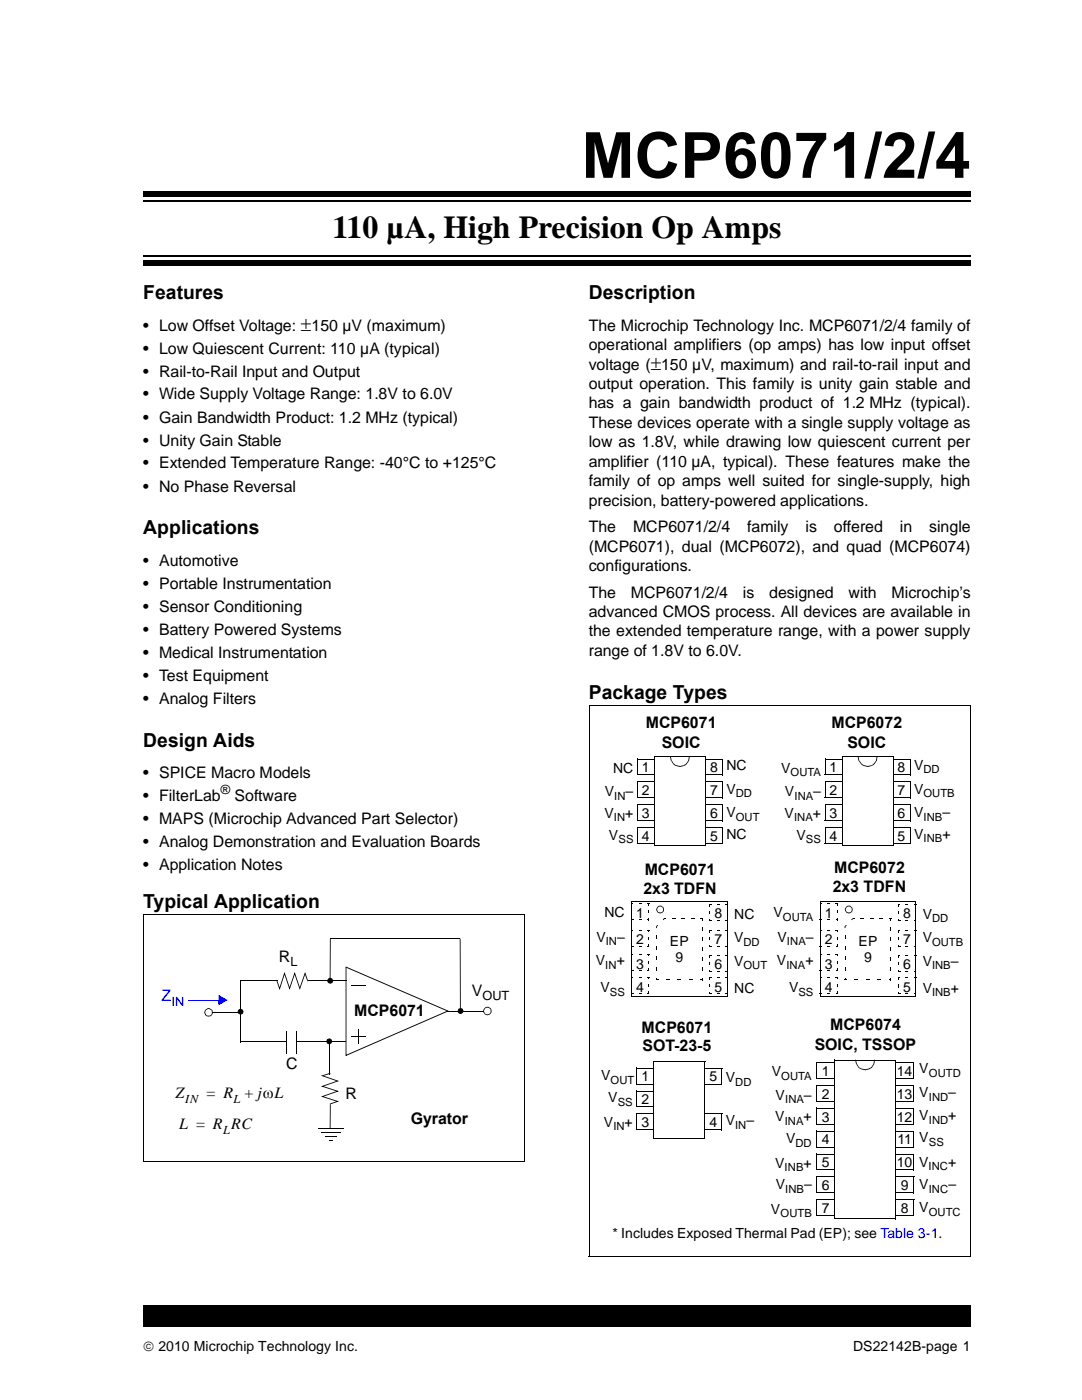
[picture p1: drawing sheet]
<svg xmlns="http://www.w3.org/2000/svg" width="216mm" height="279mm" viewBox="0 0 216 279" stroke-linecap="round" stroke-linejoin="round" font-family="sans-serif">
<path d="M28.6 260.6h165.1v4.3h-165.1z" fill="#000"/>
<path d="M31.7 16.8h36.6v19.5h-36.6z" fill="#fff"/>
<g fill="none" stroke="#000" stroke-width=".2">
<path d="M48 195.8h7.4M48 195.6v12.3M61.4 195.8h7.7M65.9 187.4h25.9M70.1 196.7h2.8M42.4 202h5.6M48 207.9h9.2M57.2 205.8v4.5M59.1 205.8v4.5M59.1 207.9h9.9M70.1 206.9h2.8M71.5 205.5v2.8"/>
<path d="M89.3 201.8h7.2"/>
</g>
<g fill="#000">
<path d="M55.2 195.8h.2zM56.8 194l1.1 3.3-.2-.1 1.1-3.2 1.1 3.2-.1 .3-1.1-3.2 .2-.1-1.1 3.3-1.1-3.2 .2-.1-1.1 3.4-.6-1.8h.2l.5 1.5h-.2zM60.9 194l.1 .3-1.1 3-.2-.1zM60.8 194.3l.2-.1 .5 1.5-.2 .1zM61.3 195.8h.2zM65.4 195.3l.4-.2 .5 .2 .2 .4-.2 .1-.1-.4-.4-.1-.4 .5 .2 .3h.3l.4-.1-.1 .1 .1-.4 .2 .1-.2 .3-.4 .2-.5-.2-.1-.3zM66.3 195.7l.2 .1zM69 193h.1v17.7l-.1-.2 20.3-8.8 .3 .1-20.6 8.9zM41 201.5a.82 .82 0 0 1 .9-.2 .82 .82 0 0 1 .6 .7l-.2 .1-.2-.5-.5-.2-.5 .2-.2 .5 .2 .4 .3 .2h.5l.4-.4v-.3l.2 .1a.84 .84 0 0 1-1.2 .7 .84 .84 0 0 1-.3-1.3zM42.3 202l.2 .1zM47.9 207.9l.2 .1zM47.6 201.5l.4-.2 .4 .2 .2 .4h-.2l-.4-.4-.4 .4 .1 .3 .3 .1 .3-.1 .1-.3h.2l-.2 .5-.4 .1-.4-.2-.2-.4z"/>
<path d="M48.4 201.9h.2zM64.3 214.6l1.5-.5 .1 .2-1.6 .5zM65.8 214.1l.2 .2zM65.2 207.4l.5-.2 .4 .2 .2 .4-.2 .1-.1-.4-.3-.1-.3 .1-.1 .4 .1 .3 .3 .1 .4-.5 .2 .1-.2 .3-.4 .2-.4-.1-.2-.4zM66.1 207.8l.2 .1zM64 214.7l.3-.1 3.1 1.1v.1zM69 192.9l20.4 8.8-.1 .2-20.3-8.8zM91.5 201.3l.4-.1 .4 .2 .2 .3-.2 .1-.1-.3-.3-.1h-.3l-.1 .4 .1 .3 .3 .1 .3-.1 .1-.4 .2 .1-.2 .4-.4 .2-.5-.2-.1-.4zM92.3 201.7l.2 .1zM96.7 201.2a.8 .8 0 0 1 .9-.2 .8 .8 0 0 1 .5 .8h-.2l-.2-.5-.5-.2-.4 .2-.2 .5 .2 .4 .5 .3 .4-.3 .2-.4h.2a.83 .83 0 0 1-1.2 .7 .83 .83 0 0 1-.2-1.3zM97.9 201.8h.2zM65.8 220.2l.1 .2z"/>
<path d="M64 216.8l3.4-1.1h.2l-3.3 1.2v-.2l3.3 1.1-3.3 1.1v-.1l3.3 1-1.7 .6v-.2l1.5-.5v.2l-3.4-1.1 3.4-1.1v.2z"/>
</g>
<path d="M65.9 187.4v7.8M91.8 187.3v14.2" fill="none" stroke="#000" stroke-width=".21"/>
<g fill="#000">
<path d="M65.5 195.4l.4-.2 .4 .2 .1 .3-.1 .4-.4 .1-.4-.1-.1-.4z" fill-rule="evenodd"/>
<path d="M47.7 201.6l.3-.2 .3 .2 .2 .3-.2 .4-.3 .1-.3-.1-.2-.4z" fill-rule="evenodd"/>
<path d="M65.3 207.4l.4-.1 .3 .1 .2 .4-.2 .4-.3 .1-.4-.1-.1-.4z" fill-rule="evenodd"/>
<path d="M91.5 201.4l.4-.1 .3 .1 .2 .4-.2 .3-.3 .2-.4-.2-.1-.3z" fill-rule="evenodd"/>
</g>
<path d="M63.5 225.3h5l-2.2 2.2h-.6z" fill="#fff"/>
<g fill="#fff">
<path d="M63.5 225.3l2.2 2.3h.6l2.3-2.4-2.3 2.4h-.6z"/>
<path d="M63.4 225.2l5.1 .1z"/>
</g>
<path d="M63.4 225.2l.1 .2zM64.2 225.9l.1 .2zM65.7 227.5h.7v.1h-.7z" fill="#000"/>
<path d="M65.7 207.3v7.1M63.5 225.3h5.2M64.3 226h3.6M64.9 226.8h2.2" fill="none" stroke="#000" stroke-width=".2"/>
<path d="M65.9 220.4v4.8" fill="none" stroke="#000" stroke-width=".21"/>
<g fill="#00f">
<path d="M43.6 198.6l1.9 1-1.9 1 .1-.4 1.3-.8 .2 .3-1.5-.7 .2-.3v.9h-.3z"/>
<path d="M43.6 199.6h.3v.7h-.3z"/>
</g>
<path d="M43.8 198.8l1.3 .8-1.3 .7z" fill="#00f"/>
<path d="M37.5 199.6h6.1" fill="none" stroke="#00f" stroke-width=".2"/>
<g fill="none" stroke="#000" stroke-width=".2">
<path d="M117.6 140.8v110M117.6 140.9h76.1M127.1 154.7h3.5M127.1 159.2h3.5M127.2 151.4v3.3M127.2 156v3.2M127.2 151.5h3.5M127.2 156.1h3.5M130.6 151h10.2M130.6 150.9v17.9M140.7 154.7h3.5M140.7 159.2h3.5"/>
<path d="M140.8 151.5h3.5M140.8 156.1h3.5M140.8 151v17.8M144.2 151.5v3.2M144.2 156.1v3.2M164.5 154.7h3.6M164.5 159.2h3.6M164.6 151.5h3.5M164.6 156.1h3.5M164.6 151.4v3.3M164.6 156v3.2M168.1 151h10.2"/>
<path d="M168.1 150.9v17.9M178.1 154.7h3.6M178.1 159.2h3.6M178.2 151.5h3.5M178.2 156.1h3.5M178.2 151v17.8M181.7 151.5v3.2M181.7 156.1v3.2M193.6 140.9v109.9M126 179.8v19.1M126 179.9h19.2M127.1 163.8h3.5"/>
<path d="M127.1 168.4h3.5M127.2 160.5v3.3M127.2 165.1v3.3M127.2 160.6h3.5M127.2 165.2h3.5M130.5 168.8h10.3M140.7 163.8h3.5M140.7 168.4h3.5M140.8 160.6h3.5M140.8 165.2h3.5M144.2 160.6v3.3M144.2 165.2v3.3"/>
<path d="M145.1 179.9v19.1M163.7 179.8v19.1M163.7 179.9h19.1M164.5 163.8h3.6M164.5 168.4h3.6M164.6 160.6h3.5M164.6 165.2h3.5M164.6 160.5v3.3M164.6 165.1v3.3M168 168.8h10.2M178.1 163.8h3.6M178.1 168.4h3.6"/>
<path d="M178.2 160.6h3.5M178.2 165.2h3.5M181.7 160.6v3.3M181.7 165.2v3.3M182.7 179.9v19.1M28.7 182.5h76.1M28.7 182.4v49.5M104.7 182.5v49.5M125.9 198.9h19.2M163.6 198.9h19.1M127 216.3h3.5M127 213.2h3.6"/>
<path d="M127 217.7h3.6M127 213.1v3.2M127 217.6v3.3M130.5 211.8h10.2M130.5 211.7v15.5M140.5 216.3h3.6M140.6 211.8v15.5M140.6 213.2h3.5M144.1 213.2v3.2M162.8 215.2h3.8M162.8 219.8h3.8M162.9 212h3.8"/>
<path d="M162.9 211.9v3.3M162.9 216.5v3.3M162.9 216.6h3.8M166.6 211.5v31.8M166.6 211.6h12.1M178.6 215.2h3.8M178.6 219.8h3.8M178.6 211.6v31.7M178.7 211.9v3.3M178.7 216.5v3.3M178.7 212h3.8M178.7 216.6h3.8"/>
<path d="M182.4 212v3.3M182.4 216.6v3.3M28.6 231.9h76.1M127 220.9h3.5M127 225.5h3.5M127 222.3h3.6M127 222.2v3.3M130.4 227.2h10.2M140.5 225.5h3.6M140.6 222.3h3.5M144.1 222.3v3.3M162.8 224.3h3.8"/>
<path d="M162.8 228.9h3.8M162.8 233.5h3.8M162.8 238.1h3.8M162.9 221.1v3.2M162.9 225.7v3.2M162.9 230.2v3.3M162.9 234.8v3.3M162.9 239.4v3.2M162.9 221.2h3.8M162.9 225.7h3.8M162.9 230.3h3.8M162.9 234.9h3.8"/>
<path d="M162.9 239.5h3.8M178.6 224.3h3.8M178.6 228.9h3.8M178.6 233.5h3.8M178.6 238.1h3.8M178.7 221.1v3.2M178.7 225.7v3.2M178.7 230.2v3.3M178.7 221.2h3.8M178.7 225.7h3.8M178.7 230.3h3.8M178.7 234.8v3.3"/>
<path d="M178.7 239.4v3.2M178.7 234.9h3.8M178.7 239.5h3.8M182.4 221.2v3.2M182.4 225.7v3.3M182.4 230.3v3.3M182.4 234.9v3.2M182.4 239.5v3.2M117.5 250.8h76.1M162.8 242.6h3.8M166.5 243.3h12.1M178.6 242.6h3.8"/>
</g>
<g fill="#000">
<path d="M133.7 151h.2zM133.7 151.1l.2-.1 .1 .8h-.1zM133.9 151.8l.1-.1 .4 .6-.1 .1zM135.7 152.9l.1 .1zM134.3 152.4l.1-.1 .6 .5 .7 .1v.1a1.73 1.73 0 0 1-1.4-.6zM135.6 152.9l.1 .1zM135.7 152.9l.7-.2v.2l-.7 .1zM136.4 152.7l.3-.2 .1 .2-.4 .2zM137.5 150.9l.1 .2zM137.5 151l.1 .1-.1 .7-.7 .9-.1-.2 .7-.8zM171.2 151h.1zM171.2 151.1l.1-.1 .1 .8h-.1z"/>
<path d="M171.3 151.8l.1-.1 .5 .6-.2 .1zM173.2 152.9l-.1 .1zM171.7 152.4l.2-.1 .5 .5 .8 .1-.1 .1a1.73 1.73 0 0 1-1.4-.6zM173.1 152.9l.1 .1zM173.1 152.9l.8-.2v.2l-.7 .1zM173.9 152.7l.2-.1 .1 .1-.3 .2zM174.9 150.9l.2 .2zM174.9 151l.2 .1a2.09 2.09 0 0 1-.9 1.6l-.1-.1 .7-.9zM125.9 180.3h.2v.4h-.2zM125.9 183.5h.5v.2h-.5zM125.9 183.2h.2v.4h-.2zM125.9 181.7h.2v.6h-.2z"/>
<path d="M125.9 185.6h.2v.4h-.2zM125.9 188.7h.5v.2h-.5zM125.9 188.5h.2v.3h-.2zM125.9 187h.2v.5h-.2zM125.9 190.4h.2v.4h-.2zM125.9 193.6h.5v.1h-.5zM125.9 193.3h.2v.3h-.2zM125.9 191.8h.2v.5h-.2zM125.9 195h.2v.5h-.2zM125.9 198.2h.5v.1h-.5zM125.9 197.9h.2v.4h-.2zM125.9 196.4h.2v.5h-.2z"/>
<path d="M126 180.3h.4v.2h-.4zM126 185.6h.4v.1h-.4zM126 190.4h.4v.2h-.4zM126 195h.4v.2h-.4zM127.5 180.3h.6v.2h-.6zM127.5 183.5h.6v.2h-.6zM127.5 185.6h.6v.1h-.6zM127.5 188.7h.6v.2h-.6zM127.5 190.4h.6v.2h-.6zM127.5 193.6h.6v.1h-.6zM127.5 195h.6v.2h-.6zM127.5 198.2h.6v.1h-.6z"/>
<path d="M129.1 180.3h.4v.2h-.4zM129.1 183.5h.4v.2h-.4zM129.1 185.6h.4v.1h-.4zM129.1 188.7h.4v.2h-.4zM129.1 190.4h.4v.2h-.4zM129.1 193.6h.4v.1h-.4zM129.1 195h.4v.2h-.4zM129.1 198.2h.4v.1h-.4zM129.4 180.4h.1v.3h-.1zM129.4 181.7h.1v.6h-.1zM129.4 183.2h.1v.5h-.1zM129.4 185.6h.1v.4h-.1z"/>
<path d="M129.4 187h.1v.5h-.1zM129.4 188.5h.1v.4h-.1zM129.4 190.5h.1v.3h-.1zM129.4 191.8h.1v.5h-.1zM129.4 193.3h.1v.4h-.1zM129.4 195.1h.1v.4h-.1zM129.4 196.4h.1v.5h-.1zM129.4 197.9h.1v.4h-.1zM130.9 195.4h.4v.2h-.4zM130.9 195.2h.2v.3h-.2zM130.9 193h.2v.7h-.2zM130.9 190.9h.2v.7h-.2z"/>
<path d="M130.9 188.8h.2v.7h-.2zM130.9 186.7h.2v.6h-.2zM130.9 184.9h.2v.3h-.2zM131.2 184.6l.1 .1-.2 .3-.2-.2zM132.5 183.3l.1 .1-.2 .3-.2-.2zM131.2 181a.74 .74 0 0 1 .8-.2 .74 .74 0 0 1 .5 .7h-.2l-.1-.4-.5-.2-.4 .2-.2 .4 .2 .5 .5 .1 .4-.1 .1-.5h.2a.77 .77 0 0 1-1.1 .7 .77 .77 0 0 1-.2-1.2zM132.3 181.5h.2zM132.5 183.2h.4v.2h-.4zM132.9 195.4h.7v.2h-.7zM134.1 183.2h.6v.2h-.6zM135.2 195.4h.7v.2h-.7zM136 183.2h.7v.2h-.7z"/>
<path d="M137.5 195.4h.7v.2h-.7zM137.9 183.2h.6v.2h-.6zM139.8 183.2h.4v.2h-.4zM139.8 195.4h.3v.2h-.3zM140 183.3h.2v.4h-.2zM140 185.1h.2v.6h-.2zM140 187h.2v.7h-.2zM140 189.1h.2v.7h-.2zM140 191.1h.2v.7h-.2zM140 193.1h.2v.7h-.2zM140 195.2h.2v.4h-.2zM141.6 180.4h.1v.5h-.1z"/>
<path d="M141.6 183.6h.4v.2h-.4zM141.6 183.4h.1v.3h-.1zM141.6 182.3l.1 .1zM141.6 181.8h.1v.5h-.1zM141.6 185.7h.1v.4h-.1zM141.6 188.9h.4v.1h-.4zM141.6 188.6h.1v.3h-.1zM141.6 187.1h.1v.5h-.1zM141.6 190.6h.1v.5h-.1zM141.6 193.8h.4v.1h-.4zM141.6 193.5h.1v.4h-.1zM141.6 192h.1v.5h-.1z"/>
<path d="M141.6 195.1h.1v.4h-.1zM141.6 198.3h.4v.1h-.4zM141.6 198h.1v.3h-.1zM141.6 196.5h.1v.5h-.1zM141.6 180.4h.4v.2h-.4zM141.6 185.7h.4v.2h-.4zM141.6 190.6h.4v.2h-.4zM141.6 195.1h.4v.2h-.4zM143.1 180.4h.5v.2h-.5zM143.1 183.6h.5v.2h-.5zM143.1 185.7l.1 .2zM143.1 188.9h.5v.1h-.5z"/>
<path d="M143.1 190.6h.5v.2h-.5zM143.1 193.8h.5v.1h-.5zM143.1 195.1h.5v.2h-.5zM143.1 198.3h.5v.1h-.5zM143.2 185.7h.4v.2h-.4zM143.6 188.9v.1zM144.7 180.4h.5v.2h-.5zM144.7 183.6h.4v.2h-.4zM144.7 185.7h.5v.2h-.5zM144.7 188.9h.4v.1h-.4zM144.7 190.6h.5v.2h-.5zM144.7 193.8h.4v.1h-.4z"/>
<path d="M144.7 195.1h.5v.2h-.5zM144.7 198.3h.4v.1h-.4zM145 180.5h.2v.4h-.2zM145 181.8h.2v.6h-.2zM145 183.4h.2v.4h-.2zM145 185.8h.2v.3h-.2zM145 187.1l.2 .1zM145 187.2h.2v.4h-.2zM145 188.6h.2v.4h-.2zM145 190.7h.2v.4h-.2zM145 192h.2v.5h-.2zM145 193.5h.2v.4h-.2z"/>
<path d="M145 195.2h.2v.3h-.2zM145 196.5h.2v.5h-.2zM145 198h.2v.4h-.2zM163.6 180.3h.1v.4h-.1zM163.6 183.5h.4v.2h-.4zM163.6 183.2h.1v.4h-.1zM163.6 181.7h.1v.6h-.1zM163.6 185.6h.1v.4h-.1zM163.6 188.7h.4v.2h-.4zM163.6 188.5h.1v.3h-.1zM163.6 187h.1v.5h-.1zM163.6 190.4h.1v.4h-.1z"/>
<path d="M163.6 193.6h.4v.1h-.4zM163.6 193.3h.1v.3h-.1zM163.6 191.8h.1v.5h-.1zM163.6 195h.1v.5h-.1zM163.6 198.2h.4v.1h-.4zM163.6 197.9h.1v.4h-.1zM163.6 196.4h.1v.5h-.1zM163.7 180.3h.3v.2h-.3zM163.7 185.6h.3v.1h-.3zM163.7 190.4h.3v.2h-.3zM163.7 195h.3v.2h-.3zM165.1 180.3h.5v.2h-.5z"/>
<path d="M165.1 183.5h.5v.2h-.5zM165.1 185.6h.5v.1h-.5zM165.1 188.7h.5v.2h-.5zM165.1 190.4h.5v.2h-.5zM165.1 193.6h.5v.1h-.5zM165.1 195h.5v.2h-.5zM165.1 198.2h.5v.1h-.5zM165.6 188.7v.2zM166.8 180.3h.4v.2h-.4zM166.8 183.5h.3v.2h-.3zM166.8 185.6h.4v.1h-.4zM166.8 188.7h.3v.2h-.3z"/>
<path d="M166.8 190.4h.4v.2h-.4zM166.8 193.6h.3v.1h-.3zM166.8 195h.4v.2h-.4zM166.8 198.2h.3v.1h-.3zM167 180.4h.2v.3h-.2zM167 181.7h.2v.6h-.2zM167 183.2h.2v.5h-.2zM167 185.6h.2v.4h-.2zM167 187h.2zM167 187h.2v.5h-.2zM167 188.5h.2v.4h-.2zM167 190.5h.2v.3h-.2z"/>
<path d="M167 191.8h.2v.5h-.2zM167 193.3h.2v.4h-.2zM167 195.1h.2v.4h-.2zM167 196.4h.2v.5h-.2zM167 197.9h.2v.4h-.2zM168.5 195.4h.5v.2h-.5zM168.5 195.2h.2v.3h-.2zM168.5 193h.2v.7h-.2zM168.5 190.9h.2v.7h-.2zM168.5 188.8h.2v.7h-.2zM168.5 186.7h.2v.6h-.2zM168.5 184.9h.2v.3h-.2z"/>
<path d="M168.8 184.6l.2 .1-.3 .3-.1-.2zM169.8 183.5l.3-.3 .1 .2-.2 .3zM168.8 181a.74 .74 0 0 1 .9-.2 .74 .74 0 0 1 .4 .7h-.1l-.2-.4-.4-.2-.5 .2-.2 .4 .2 .5 .5 .1 .4-.1 .2-.5h.1a.77 .77 0 0 1-1 .7 .77 .77 0 0 1-.3-1.2zM170 181.5h.1zM170.1 183.2h.4v.2h-.4zM170.5 195.4h.8v.2h-.8zM171.7 183.2h.7v.2h-.7zM172.8 195.4h.8v.2h-.8zM173.7 183.2h.6v.2h-.6zM175.1 195.4h.8v.2h-.8zM175.5 183.2h.6v.2h-.6zM177.4 183.2h.4v.2h-.4z"/>
<path d="M177.4 195.4h.4v.2h-.4zM177.7 183.3h.1v.4h-.1zM177.7 185.1h.1v.6h-.1zM177.7 187h.1v.7h-.1zM177.7 189.1h.1v.7h-.1zM177.7 191.1h.1v.7h-.1zM177.7 193.1h.1v.7h-.1zM177.7 195.2h.1v.4h-.1zM179.2 180.4h.2v.5h-.2zM179.2 183.6h.4v.2h-.4zM179.2 183.4h.2v.3h-.2zM179.2 181.8h.2v.6h-.2z"/>
<path d="M179.2 185.7h.2v.4h-.2zM179.2 188.9h.4v.1h-.4zM179.2 188.6h.2v.3h-.2zM179.2 187.1h.2v.5h-.2zM179.2 190.6h.2v.5h-.2zM179.2 193.8h.4v.1h-.4zM179.2 193.5h.2v.4h-.2zM179.2 192h.2v.5h-.2zM179.2 195.1h.2v.4h-.2zM179.2 198.3h.4v.1h-.4zM179.2 198h.2v.3h-.2zM179.2 196.9l.2 .1z"/>
<path d="M179.2 196.5h.2v.4h-.2zM179.3 180.4h.3v.2h-.3zM179.3 185.7h.3v.2h-.3zM179.3 190.6h.3v.2h-.3zM179.3 195.1h.3v.2h-.3zM180.7 180.4h.6v.2h-.6zM180.7 183.6h.6v.2h-.6zM180.7 185.7h.6v.2h-.6zM180.7 188.9h.6v.1h-.6zM180.7 190.6h.6v.2h-.6zM180.7 193.8h.6v.1h-.6zM180.7 195.1h.6v.2h-.6z"/>
<path d="M180.7 198.3h.6v.1h-.6zM182.4 180.4h.4v.2h-.4zM182.4 183.6h.3v.2h-.3zM182.4 185.7h.4v.2h-.4zM182.4 188.9h.3v.1h-.3zM182.4 190.6h.4v.2h-.4zM182.4 193.8h.3v.1h-.3zM182.4 195.1h.4v.2h-.4zM182.4 198.3h.3v.1h-.3zM182.6 180.5h.2v.4h-.2zM182.6 181.8h.2v.6h-.2zM182.6 183.4h.2v.4h-.2z"/>
<path d="M182.6 185.8h.2v.3h-.2zM182.6 187.1h.2v.5h-.2zM182.6 188.6h.2v.4h-.2zM182.6 190.7h.2v.4h-.2zM182.6 192h.2v.5h-.2zM182.6 193.5h.2v.4h-.2zM182.6 195.2h.2v.3h-.2zM182.6 196.5h.2v.5h-.2zM182.6 198h.2v.4h-.2zM170.6 211.5h.2zM170.6 211.6h.2l.2 .7-.2 .1zM170.8 212.4l.2-.1 .4 .6-.2 .1z"/>
<path d="M172.7 213.4l-.1 .2zM171.2 213l.2-.1 .5 .4 .8 .1-.1 .2-.8-.2zM172.6 213.4l.1 .2zM172.6 213.4l.8-.2v.2l-.7 .2zM173.3 213.2l.4-.1v.1l-.3 .2zM174.4 211.5l.2 .1zM174.4 211.6h.2a1.98 1.98 0 0 1-.9 1.6v-.1l.6-.8z"/>
</g>
<path d="M28.6 37.7h165.1v5.5h-165.1z" fill="#fff"/>
<path d="M28.6 40.1h165.1" fill="none" stroke="#000" stroke-width=".34"/>
<path d="M28.6 38.2h165.1v1h-165.1z" fill="#000"/>
<path d="M28.6 49.5h165.1v5.6h-165.1z" fill="#fff"/>
<path d="M28.6 51h165.1" fill="none" stroke="#000" stroke-width=".34"/>
<path d="M28.6 52h165.1v1.1h-165.1z" fill="#000"/>
<text font-size="12.7" x="116" y="35.5">MCP6071/2/4</text>
<text font-size="6.3" x="66.3" y="47.4">110 µA, High Precision Op Amps</text>
<g font-size="3.9">
<text x="28.6" y="59.7">Features</text>
<text x="117.5" y="59.7">Description</text>
<text x="60" y="66">±</text>
<text x="129.8" y="73.8">±</text>
<text x="28.6" y="106.7">Applications</text>
<text x="117.5" y="139.5">Package Types</text>
<text x="28.6" y="149">Design Aids</text>
<text x="28.6" y="181.1">Typical Application</text>
</g>
<g font-size="3.2">
<text x="28.6" y="66">• Low Offset Voltage:</text>
<text x="62.1" y="66">150 µV (maximum)</text>
<text x="117.5" y="66">The Microchip Technology Inc. MCP6071/2/4 family of</text>
<text x="28.6" y="70.6">• Low Quiescent Current: 110 µA (typical)</text>
<text x="117.5" y="69.9">operational amplifiers (op amps) has low input offset</text>
<text x="28.6" y="75.2">• Rail-to-Rail Input and Output</text>
<text x="117.5" y="73.8">voltage ( 150 µV, maximum) and rail-to-rail input and</text>
<text x="117.5" y="77.6">output operation. This family is unity gain stable and</text>
<text x="28.6" y="79.7">• Wide Supply Voltage Range: 1.8V to 6.0V</text>
<text x="117.5" y="81.5">has a gain bandwidth product of 1.2 MHz (typical).</text>
<text x="28.6" y="84.3">• Gain Bandwidth Product: 1.2 MHz (typical)</text>
<text x="28.6" y="88.9">• Unity Gain Stable</text>
<text x="117.5" y="85.4">These devices operate with a single supply voltage as</text>
<text x="117.5" y="89.3">low as 1.8V, while drawing low quiescent current per</text>
<text x="28.6" y="93.5">• Extended Temperature Range: -40°C to +125°C</text>
<text x="117.5" y="93.1">amplifier (110 µA, typical). These features make the</text>
<text x="28.6" y="98.1">• No Phase Reversal</text>
<text x="117.5" y="97">family of op amps well suited for single-supply, high</text>
<text x="117.5" y="100.9">precision, battery-powered applications.</text>
<text x="117.5" y="106.2">The</text>
<text x="126.3" y="106.2">MCP6071/2/4</text>
<text x="149.1" y="106.2">family</text>
<text x="160.7" y="106.2">is</text>
<text x="166.4" y="106.2">offered</text>
<text x="179.6" y="106.2">in</text>
<text x="185.4" y="106.2">single</text>
<text x="28.6" y="112.9">• Automotive</text>
<text x="117.5" y="110.1">(MCP6071), dual (MCP6072), and quad (MCP6074)</text>
<text x="117.5" y="114">configurations.</text>
<text x="28.6" y="117.5">• Portable Instrumentation</text>
<text x="117.5" y="119.3">The</text>
<text x="125.9" y="119.3">MCP6071/2/4</text>
<text x="148.2" y="119.3">is</text>
<text x="153.5" y="119.3">designed</text>
<text x="169.3" y="119.3">with</text>
<text x="177.9" y="119.3">Microchip’s</text>
<text x="28.6" y="122.1">• Sensor Conditioning</text>
<text x="117.5" y="123.1">advanced CMOS process. All devices are available in</text>
<text x="28.6" y="126.7">• Battery Powered Systems</text>
<text x="28.6" y="131.2">• Medical Instrumentation</text>
<text x="117.5" y="127">the extended temperature range, with a power supply</text>
<text x="117.5" y="130.9">range of 1.8V to 6.0V.</text>
<text x="28.6" y="135.8">• Test Equipment</text>
<text x="28.6" y="140.4">• Analog Filters</text>
<text x="128.9" y="145.4">MCP6071</text>
<text x="132" y="149.2">SOIC</text>
<text x="165.9" y="145.4">MCP6072</text>
<text x="169.1" y="149.2">SOIC</text>
<text x="28.6" y="155.3">• SPICE Macro Models</text>
<text x="28.6" y="159.8">• FilterLab</text>
<text x="46.8" y="159.8">Software</text>
<text x="28.6" y="164.4">• MAPS (Microchip Advanced Part Selector)</text>
<text x="28.6" y="169">• Analog Demonstration and Evaluation Boards</text>
<text x="28.6" y="173.6">• Application Notes</text>
<text x="128.4" y="178.4">2x3 TDFN</text>
<text x="128.7" y="174.6">MCP6071</text>
<text x="166.2" y="178.1">2x3 TDFN</text>
<text x="166.5" y="174.3">MCP6072</text>
<text x="55.7" y="192">R</text>
<text x="70.7" y="202.8">MCP6071</text>
<text x="94.1" y="198.8">V</text>
<text x="128" y="206.2">MCP6071</text>
<text x="128.2" y="209.8">SOT-23-5</text>
<text x="162.6" y="209.5">SOIC, TSSOP</text>
<text x="165.7" y="205.6">MCP6074</text>
<text x="57.1" y="213.2">C</text>
<text x="35.1" y="219.2">Z</text>
<text x="41.2" y="219.2">= R + jωL</text>
<text x="68.9" y="219.3">R</text>
<text x="35.8" y="225.2">L = R RC</text>
<text x="82" y="224.3">Gyrator</text>
</g>
<text font-size="3.2" fill="#00f" x="32.3" y="199.9">Z</text>
<g font-size="2.8">
<text x="122.3" y="154.2">NC</text>
<text x="128.1" y="154.1">1</text>
<text x="141.7" y="154.1">8</text>
<text x="144.9" y="153.6">NC</text>
<text x="155.9" y="154.2">V</text>
<text x="165.5" y="154.1">1</text>
<text x="179.1" y="154.1">8</text>
<text x="182.4" y="153.6">V</text>
<text x="120.7" y="158.9">V</text>
<text x="124.8" y="158.9">–</text>
<text x="128.1" y="158.7">2</text>
<text x="141.7" y="158.7">7</text>
<text x="144.9" y="158.4">V</text>
<text x="156.6" y="158.9">V</text>
<text x="162.3" y="158.9">–</text>
<text x="165.5" y="158.7">2</text>
<text x="179.1" y="158.7">7</text>
<text x="182.4" y="158.4">V</text>
<text x="120.6" y="163.2">V</text>
<text x="121.5" y="167.6">V</text>
<text x="124.8" y="163.2">+</text>
<text x="128.1" y="163.3">3</text>
<text x="128.1" y="167.9">4</text>
<text x="141.7" y="163.3">6</text>
<text x="141.7" y="167.9">5</text>
<text x="144.9" y="163.1">V</text>
<text x="144.9" y="167.4">NC</text>
<text x="156.5" y="163.2">V</text>
<text x="159" y="167.6">V</text>
<text x="162.2" y="163.2">+</text>
<text x="165.5" y="163.3">3</text>
<text x="165.5" y="167.9">4</text>
<text x="179.1" y="163.3">6</text>
<text x="179.1" y="167.9">5</text>
<text x="182.4" y="167.4">V</text>
<text x="182.4" y="163.1">V</text>
<text x="188" y="163.1">–</text>
<text x="188" y="167.4">+</text>
<text x="120.6" y="183">NC</text>
<text x="127" y="183.2">1</text>
<text x="142.6" y="183.2">8</text>
<text x="146.5" y="183.3">NC</text>
<text x="154.3" y="183">V</text>
<text x="164.6" y="183.2">1</text>
<text x="180.2" y="183.2">8</text>
<text x="184.1" y="183.3">V</text>
<text x="119" y="187.9">V</text>
<text x="123.1" y="187.9">–</text>
<text x="127" y="188.4">2</text>
<text x="133.7" y="188.8">EP</text>
<text x="134.8" y="192">9</text>
<text x="142.6" y="188.4">7</text>
<text x="146.5" y="188">V</text>
<text x="155.1" y="187.9">V</text>
<text x="160.8" y="187.9">–</text>
<text x="164.6" y="188.4">2</text>
<text x="171.3" y="188.8">EP</text>
<text x="172.4" y="192">9</text>
<text x="180.2" y="188.4">7</text>
<text x="184.1" y="188">V</text>
<text x="118.9" y="192.7">V</text>
<text x="123.1" y="192.7">+</text>
<text x="127" y="193.4">3</text>
<text x="127" y="197.9">4</text>
<text x="142.6" y="193.4">6</text>
<text x="142.6" y="197.9">5</text>
<text x="146.5" y="192.8">V</text>
<text x="155" y="192.7">V</text>
<text x="160.7" y="192.7">+</text>
<text x="164.6" y="193.4">3</text>
<text x="164.6" y="197.9">4</text>
<text x="180.2" y="193.4">6</text>
<text x="180.2" y="197.9">5</text>
<text x="184.1" y="192.8">V</text>
<text x="189.7" y="192.8">–</text>
<text x="119.8" y="198">V</text>
<text x="146.5" y="198.1">NC</text>
<text x="157.4" y="198">V</text>
<text x="184.1" y="198.1">V</text>
<text x="189.7" y="198.1">+</text>
<text x="120" y="215.6">V</text>
<text x="128" y="215.8">1</text>
<text x="141.6" y="215.8">5</text>
<text x="144.8" y="216">V</text>
<text x="154" y="214.8">V</text>
<text x="164" y="214.7">1</text>
<text x="178.9" y="214.7">14</text>
<text x="183.4" y="214.2">V</text>
<text x="121.4" y="220">V</text>
<text x="128" y="220.4">2</text>
<text x="154.8" y="219.5">V</text>
<text x="160.4" y="219.5">–</text>
<text x="164" y="219.3">2</text>
<text x="178.9" y="219.3">13</text>
<text x="183.4" y="219">V</text>
<text x="189.2" y="219">–</text>
<text x="120.5" y="224.8">V</text>
<text x="124.6" y="224.8">+</text>
<text x="128" y="225">3</text>
<text x="141.6" y="225">4</text>
<text x="144.8" y="224.6">V</text>
<text x="149" y="224.6">–</text>
<text x="154.7" y="223.7">V</text>
<text x="160.3" y="223.7">+</text>
<text x="164" y="223.8">3</text>
<text x="178.9" y="223.8">12</text>
<text x="183.4" y="223.6">V</text>
<text x="183.4" y="227.9">V</text>
<text x="189.2" y="223.6">+</text>
<text x="154.7" y="233.1">V</text>
<text x="156.8" y="228.1">V</text>
<text x="160.3" y="233.1">+</text>
<text x="164" y="233">5</text>
<text x="164" y="228.4">4</text>
<text x="178.9" y="233">10</text>
<text x="179.1" y="228.4">11</text>
<text x="183.4" y="232.8">V</text>
<text x="189.2" y="232.8">+</text>
<text x="154.8" y="237.3">V</text>
<text x="160.4" y="237.3">–</text>
<text x="164" y="237.5">6</text>
<text x="179.7" y="237.5">9</text>
<text x="183.4" y="237.3">V</text>
<text x="189.2" y="237.3">–</text>
<text x="153.8" y="242.2">V</text>
<text x="164" y="242.1">7</text>
<text x="179.7" y="242.1">8</text>
<text x="183.4" y="241.9">V</text>
<text x="122.2" y="247.1">* Includes Exposed Thermal Pad (EP); see Table 3-1.</text>
<text x="28.6" y="269.6">© 2010 Microchip Technology Inc.</text>
<text x="170.2" y="269.6">DS22142B-page 1</text>
</g>
<g font-size="2.5">
<text x="44.1" y="158.6">®</text>
<text x="58" y="192.8">L</text>
<text x="96.3" y="199.6">OUT</text>
<text x="37" y="220.2">IN</text>
<text x="46.6" y="220.2">L</text>
<text x="44.5" y="226.2">L</text>
</g>
<text font-size="2.5" fill="#00f" x="34.2" y="200.7">IN</text>
<g font-size="2.2">
<text x="157.7" y="155">OUTA</text>
<text x="184.3" y="154.4">DD</text>
<text x="122.6" y="159.7">IN</text>
<text x="146.8" y="159.1">DD</text>
<text x="158.5" y="159.7">INA</text>
<text x="184.3" y="159.1">OUTB</text>
<text x="122.5" y="163.9">IN</text>
<text x="146.8" y="163.8">OUT</text>
<text x="158.5" y="163.9">INA</text>
<text x="184.3" y="163.8">INB</text>
<text x="123.4" y="168.3">SS</text>
<text x="160.8" y="168.3">SS</text>
<text x="184.3" y="168">INB</text>
<text x="156.2" y="183.7">OUTA</text>
<text x="186" y="184">DD</text>
<text x="120.9" y="188.7">IN</text>
<text x="148.3" y="188.7">DD</text>
<text x="157" y="188.7">INA</text>
<text x="186" y="188.7">OUTB</text>
<text x="120.8" y="193.4">IN</text>
<text x="148.3" y="193.5">OUT</text>
<text x="156.9" y="193.4">INA</text>
<text x="186" y="193.5">INB</text>
<text x="121.7" y="198.8">SS</text>
<text x="159.3" y="198.8">SS</text>
<text x="186" y="198.9">INB</text>
<text x="155.9" y="215.5">OUTA</text>
<text x="185.3" y="214.9">OUTD</text>
<text x="121.8" y="216.3">OUT</text>
<text x="123.3" y="220.7">SS</text>
<text x="146.7" y="216.7">DD</text>
<text x="156.7" y="220.2">INA</text>
<text x="185.3" y="219.6">IND</text>
<text x="122.4" y="225.6">IN</text>
<text x="146.7" y="225.3">IN</text>
<text x="156.6" y="224.4">INA</text>
<text x="185.3" y="224.3">IND</text>
<text x="156.5" y="233.8">INB</text>
<text x="158.7" y="228.9">DD</text>
<text x="185.3" y="233.5">INC</text>
<text x="185.3" y="228.6">SS</text>
<text x="156.7" y="238">INB</text>
<text x="185.3" y="238">INC</text>
<text x="155.7" y="242.9">OUTB</text>
<text x="185.3" y="242.7">OUTC</text>
</g>
</svg>
